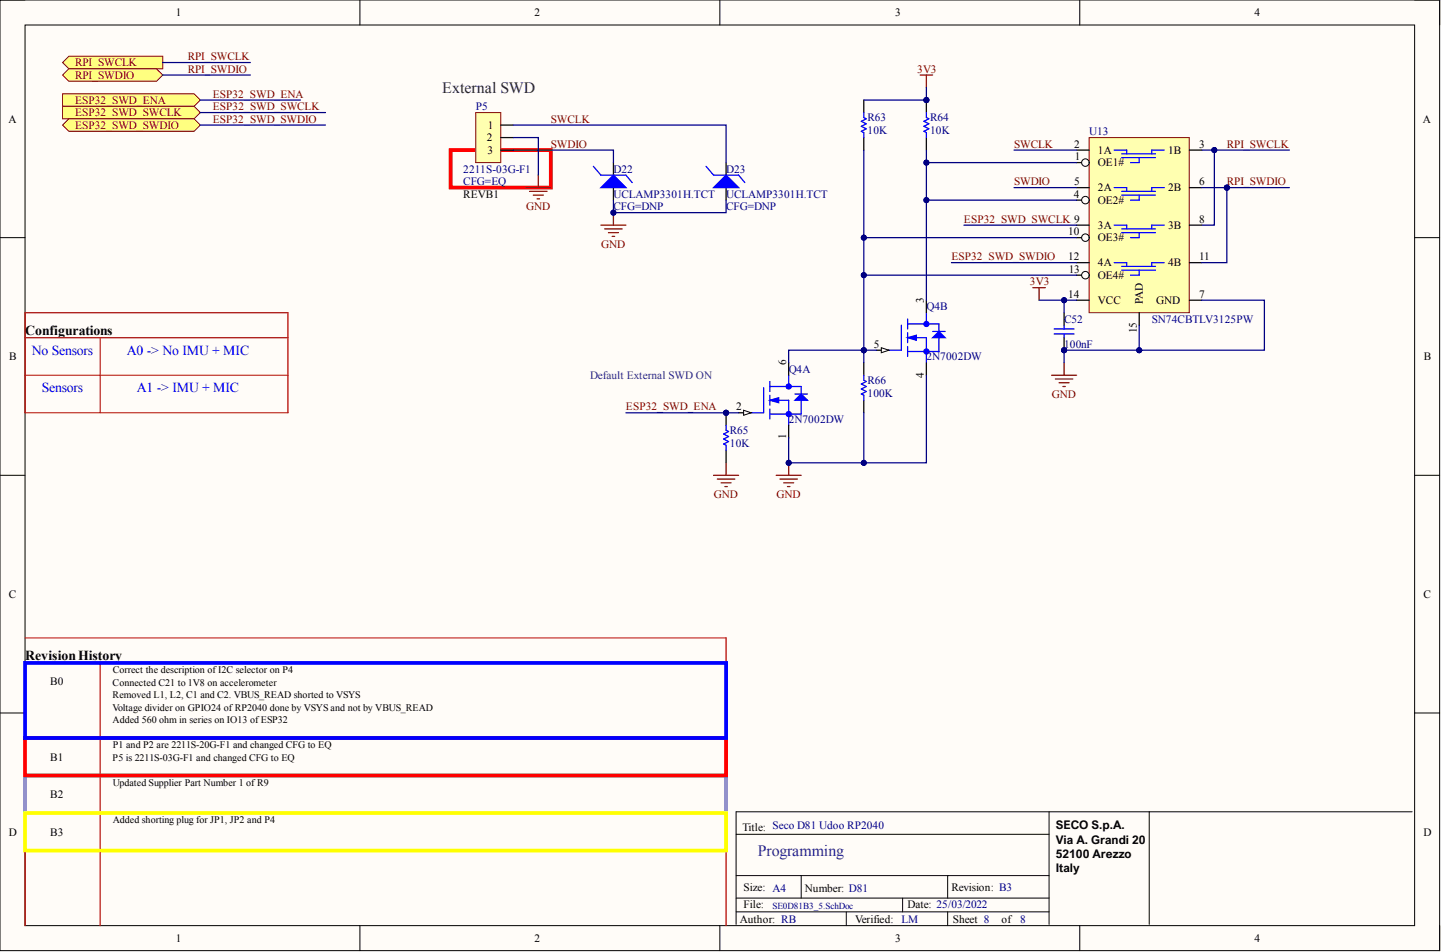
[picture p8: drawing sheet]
<svg xmlns="http://www.w3.org/2000/svg" width="292mm" height="193mm" viewBox="0 0 292 193" stroke-linecap="round" stroke-linejoin="round" font-family="sans-serif">
<!-- layer: Livello 1 -->
<path d="M0 0h291.8v192.7h-291.8z" fill="#fffcf8"/>
<path d="M0 0h291.8v192.7h-291.8z" fill="none" stroke="#000" stroke-width=".2"/>
<path d="M5.1 5.1h281.7v182.5h-281.7z" fill-rule="evenodd" fill="#fffcf8"/>
<g fill="none" stroke="#000" stroke-width=".2">
<path d="M0 0h5.1M73 0v5.1M145.9 0v5.1M218.9 0v5.1M286.8 0h5v5.1M5.1 5.1h281.7v182.5h-281.7zM0 48.2h5.1M286.8 48.2h5M0 96.3h5.1M286.8 96.3h5M0 144.5h5.1M286.8 144.5h5"/>
<path d="M149.2 169.1h63.5M149.2 177.5h63.5M162.4 177.5v4.5M192.1 177.5v4.5M212.7 164.6v22.8M233 164.6v22.8M286.2 164.6h-137v22.8M73 187.6v5.1M145.9 187.6v5.1M149.2 182h63.5M149.2 184.8h63.5M171.5 184.8v2.8"/>
<path d="M183 182v2.8M192.1 184.8v2.8M218.9 187.6v5.1M291.8 187.6v5.1"/>
</g>
<path d="M91.4 30.4h20.3v7.6h-20.3z" fill="none" stroke="#f00" stroke-width=".76"/>
<path d="M220.8 27.9h20.3v35.5h-20.3z" fill-rule="evenodd" fill="#ffffb0"/>
<path d="M220.8 27.9h20.3v35.5h-20.3z" fill="none" stroke="#800000" stroke-width=".2"/>
<g fill="none" stroke="#00f" stroke-width=".25">
<path d="M225.8 30.4h2.6v.8M225.8 38h2.6v.8M227.4 31.2h6.8M227.4 31.9h6.8M227.4 38.8h6.8M227.4 39.6h6.8M230.9 31.9v1.1h-1.8M230.9 39.6v1h-1.8M236 30.4h-2.5v.8M236 38h-2.5v.8M225.8 45.6h2.6v.8M225.8 53.2h2.6v.8"/>
<path d="M227.4 46.4h6.8M227.4 47.2h6.8M227.4 54h6.8M227.4 54.8h6.8M230.9 47.2v1h-1.8M230.9 54.8v1h-1.8M236 45.6h-2.5v.8M236 53.2h-2.5v.8"/>
</g>
<path d="M218.2 33h2.6" fill="none" stroke="#000" stroke-width=".25"/>
<circle cx="220" cy="33" r=".76" fill="#f8fcff"/>
<circle cx="220" cy="33" r=".76" fill="none" stroke="#000" stroke-width=".2"/>
<path d="M218.2 30.4h2.6M218.2 38h2.6M241.1 30.4h2.5M241.1 38h2.5M218.2 40.6h2.6M241.1 60.8h2.5" fill="none" stroke="#000" stroke-width=".25"/>
<circle cx="220" cy="40.6" r=".76" fill="#f8fcff"/>
<circle cx="220" cy="40.6" r=".76" fill="none" stroke="#000" stroke-width=".2"/>
<path d="M218.2 48.2h2.6M218.2 60.8h2.6M230.9 63.4v2.5" fill="none" stroke="#000" stroke-width=".25"/>
<circle cx="220" cy="48.2" r=".76" fill="#f8fcff"/>
<circle cx="220" cy="48.2" r=".76" fill="none" stroke="#000" stroke-width=".2"/>
<path d="M218.2 45.6h2.6M218.2 53.2h2.6M218.2 55.8h2.6M241.1 45.6h2.5" fill="none" stroke="#000" stroke-width=".25"/>
<circle cx="220" cy="55.8" r=".76" fill="#f8fcff"/>
<circle cx="220" cy="55.8" r=".76" fill="none" stroke="#000" stroke-width=".2"/>
<path d="M241.1 53.2h2.5" fill="none" stroke="#000" stroke-width=".25"/>
<path d="M213.2 76.1h5M213.9 76.8h3.6M214.7 77.6h2M215.4 78.3h.6M215.7 73.5v2.6" fill="none" stroke="#800000" stroke-width=".25"/>
<circle cx="215.7" cy="71" r=".51" fill="#000080"/>
<circle cx="215.7" cy="71" r=".51" fill="none" stroke="#000080" stroke-width=".2"/>
<path d="M213.7 66.7h4M213.7 67.7h4M215.7 65.9v.8M215.7 67.7v.8" fill="none" stroke="#00f" stroke-width=".25"/>
<path d="M215.7 68.5v2.5" fill="none" stroke="#000" stroke-width=".25"/>
<circle cx="215.7" cy="71" r=".51" fill="#000080"/>
<circle cx="215.7" cy="71" r=".51" fill="none" stroke="#000080" stroke-width=".2"/>
<path d="M175.1 20.3v2.5M175.1 27.9v2.5M215.7 63.4v2.5" fill="none" stroke="#000" stroke-width=".25"/>
<path d="M175.1 22.8v1l.5 .3-1 .5 1 .5-1 .5 1 .5-1 .5 .5 .3v1" fill="none" stroke="#00f" stroke-width=".25"/>
<circle cx="187.8" cy="20.3" r=".51" fill="#000080"/>
<circle cx="187.8" cy="20.3" r=".51" fill="none" stroke="#000080" stroke-width=".2"/>
<path d="M187.8 20.3v2.5" fill="none" stroke="#000" stroke-width=".25"/>
<circle cx="187.8" cy="20.3" r=".51" fill="#000080"/>
<circle cx="187.8" cy="20.3" r=".51" fill="none" stroke="#000080" stroke-width=".2"/>
<path d="M187.8 27.9v2.5" fill="none" stroke="#000" stroke-width=".25"/>
<path d="M187.8 22.8v1l.5 .3-1 .5 1 .5-1 .5 1 .5-1 .5 .5 .3v1" fill="none" stroke="#00f" stroke-width=".25"/>
<path d="M186.5 15.2h2.6M187.8 15.2v2.5" fill="none" stroke="#800000" stroke-width=".25"/>
<path d="M12.7 12.7l1.3-1.3h19v2.5h-19z" fill-rule="evenodd" fill="#ffff80"/>
<path d="M12.7 12.7l1.3-1.3h19v2.5h-19z" fill="none" stroke="#800000" stroke-width=".2"/>
<path d="M12.7 15.2l1.3-1.3h17.7l1.3 1.3-1.3 1.3h-17.7z" fill-rule="evenodd" fill="#ffff80"/>
<path d="M12.7 15.2l1.3-1.3h17.7l1.3 1.3-1.3 1.3h-17.7z" fill="none" stroke="#800000" stroke-width=".2"/>
<circle cx="248.7" cy="38" r=".51" fill="#000080"/>
<circle cx="248.7" cy="38" r=".51" fill="none" stroke="#000080" stroke-width=".2"/>
<circle cx="147.2" cy="83.7" r=".51" fill="#000080"/>
<circle cx="147.2" cy="83.7" r=".51" fill="none" stroke="#000080" stroke-width=".2"/>
<path d="M147.2 83.7v2.5M147.2 91.3v2.5" fill="none" stroke="#000" stroke-width=".25"/>
<circle cx="147.2" cy="83.7" r=".51" fill="#000080"/>
<circle cx="147.2" cy="83.7" r=".51" fill="none" stroke="#000080" stroke-width=".2"/>
<path d="M147.2 86.2v1l.5 .3-1 .5 1 .5-1 .5 1 .5-1 .5 .5 .3v1" fill="none" stroke="#00f" stroke-width=".25"/>
<path d="M157.3 96.3h5.1M158.1 97.1h3.5M158.9 97.9h2M159.6 98.6h.5M159.9 93.8v2.5" fill="none" stroke="#800000" stroke-width=".25"/>
<circle cx="159.9" cy="93.8" r=".51" fill="#000080"/>
<circle cx="159.9" cy="93.8" r=".51" fill="none" stroke="#000080" stroke-width=".2"/>
<path d="M12.7 19h26.6l1.3 1.3-1.3 1.2h-26.6z" fill-rule="evenodd" fill="#ffff80"/>
<path d="M12.7 19h26.6l1.3 1.3-1.3 1.2h-26.6z" fill="none" stroke="#800000" stroke-width=".2"/>
<path d="M12.7 21.5h26.6l1.3 1.3-1.3 1.3h-26.6z" fill-rule="evenodd" fill="#ffff80"/>
<path d="M12.7 21.5h26.6l1.3 1.3-1.3 1.3h-26.6z" fill="none" stroke="#800000" stroke-width=".2"/>
<path d="M12.7 25.4l1.3-1.3h25.3l1.3 1.3-1.3 1.2h-25.3z" fill-rule="evenodd" fill="#ffff80"/>
<path d="M12.7 25.4l1.3-1.3h25.3l1.3 1.3-1.3 1.2h-25.3z" fill="none" stroke="#800000" stroke-width=".2"/>
<path d="M106.6 38h5.1M107.3 38.8h3.6M108.1 39.6h2M109.1 35.5v2.5M108.9 40.3h.5M209.4 58.3h2.5M210.6 58.3v2.5M144.6 96.3h5.1M145.4 97.1h3.6M146.2 97.9h2M146.9 98.6h.5M147.2 93.8v2.5" fill="none" stroke="#800000" stroke-width=".25"/>
<path d="M5.1 68.5h53.3M5.1 83.7v-20.3h53.3v20.3M5.1 134.4v53.2M20.3 134.4v53.2M147.2 129.3v58.3" fill="none" stroke="#bf0000" stroke-width=".25"/>
<path d="M5.1 76.1h53.3M20.3 68.5v15.2M5.1 83.7h53.3M5.1 129.3h142.1M5.1 134.4h142.1M5.1 149.6h142.1" fill="none" stroke="#bf0000" stroke-width=".2"/>
<path d="M5.1 157.2h142.1v7.6h-142.1z" fill="none" stroke="#0ff" stroke-width=".76"/>
<path d="M124.3 33v2.5M124.3 38v2.6" fill="none" stroke="#000" stroke-width=".25"/>
<path d="M121.8 35.5h5.1" fill="none" stroke="#00f" stroke-width=".25"/>
<path d="M121.8 38l2.5-2.5 2.6 2.5z" fill="#00f"/>
<path d="M120.3 33.7l1.5 1.8M121.8 38l2.5-2.5 2.6 2.5zM126.9 35.5l1.3 1.5M144.6 35.5h5.1" fill="none" stroke="#00f" stroke-width=".25"/>
<path d="M147.2 33v2.5M147.2 38v2.6" fill="none" stroke="#000" stroke-width=".25"/>
<path d="M144.6 38l2.6-2.5 2.5 2.5z" fill="#00f"/>
<path d="M143.1 33.7l1.5 1.8M144.6 38l2.6-2.5 2.5 2.5zM149.7 35.5l1.3 1.5" fill="none" stroke="#00f" stroke-width=".25"/>
<path d="M121.8 45.6h5.1M122.6 46.4h3.5M123.3 47.2h2.1M124.1 47.9h.5M124.3 43.1v2.5" fill="none" stroke="#800000" stroke-width=".25"/>
<circle cx="124.3" cy="43.1" r=".51" fill="#000080"/>
<circle cx="124.3" cy="43.1" r=".51" fill="none" stroke="#000080" stroke-width=".2"/>
<path d="M96.4 22.8h5.1v10.2h-5.1z" fill-rule="evenodd" fill="#ffffb0"/>
<path d="M96.4 22.8h5.1v10.2h-5.1z" fill="none" stroke="#800000" stroke-width=".2"/>
<path d="M101.5 25.4h2.5M101.5 27.9h2.5M101.5 30.4h2.5" fill="none" stroke="#000" stroke-width=".25"/>
<path d="M189.1 68.5l1.2-1.3 1.3 1.3z" fill="#00f"/>
<path d="M182.7 65.9v5.1h-2.5M184 64.7v2M184 67.4v2.1M184 70.2v2.1M184 65.7h6.3v1.5M185.2 68.5h2.6v5M187.8 63.4v2.3M189.1 68.5l1.2-1.3 1.3 1.3zM189.1 67.2h2.5M190.3 68.5v2.7h-6.3" fill="none" stroke="#00f" stroke-width=".25"/>
<path d="M184 68.5l1.8-.6v1.1z" fill="#00f"/>
<path d="M184 68.5l1.8-.6v1.1z" fill="none" stroke="#00f" stroke-width=".25"/>
<circle cx="187.8" cy="65.7" r=".51" fill="#00f"/>
<circle cx="187.8" cy="65.7" r=".51" fill="none" stroke="#00f" stroke-width=".25"/>
<circle cx="187.8" cy="71.2" r=".51" fill="#00f"/>
<circle cx="187.8" cy="71.2" r=".51" fill="none" stroke="#00f" stroke-width=".25"/>
<path d="M177.6 71h2.6M187.8 60.8v2.6" fill="none" stroke="#000" stroke-width=".25"/>
<path d="M178.6 70.5l1.6 .5-1.6 .5z" fill="#f8fcff"/>
<path d="M178.6 70.5l1.6 .5-1.6 .5z" fill="none" stroke="#000" stroke-width=".2"/>
<path d="M187.8 73.5v2.6" fill="none" stroke="#000" stroke-width=".25"/>
<path d="M161.1 81.1l1.3-1.2 1.3 1.2z" fill="#00f"/>
<path d="M154.8 78.6v5.1h-2.5M156.1 77.3v2.1M156.1 78.3h6.3v1.6M159.9 76.1v2.2M161.1 79.9h2.6M156.1 80.1v2M156.1 82.9v2M157.3 81.1h2.6v5.1M161.1 81.1l1.3-1.2 1.3 1.2zM162.4 81.1v2.8h-6.3" fill="none" stroke="#00f" stroke-width=".25"/>
<path d="M156.1 81.1l1.7-.5v1z" fill="#00f"/>
<path d="M156.1 81.1l1.7-.5v1z" fill="none" stroke="#00f" stroke-width=".25"/>
<circle cx="159.9" cy="78.3" r=".51" fill="#00f"/>
<circle cx="159.9" cy="78.3" r=".51" fill="none" stroke="#00f" stroke-width=".25"/>
<circle cx="159.9" cy="83.9" r=".51" fill="#00f"/>
<circle cx="159.9" cy="83.9" r=".51" fill="none" stroke="#00f" stroke-width=".25"/>
<path d="M159.9 73.5v2.6M149.7 83.7h2.6" fill="none" stroke="#000" stroke-width=".25"/>
<path d="M150.7 83.2l1.6 .5-1.6 .5z" fill="#f8fcff"/>
<path d="M150.7 83.2l1.6 .5-1.6 .5z" fill="none" stroke="#000" stroke-width=".2"/>
<path d="M175.1 73.5v2.6M159.9 86.2v2.5M175.1 81.1v2.6" fill="none" stroke="#000" stroke-width=".25"/>
<path d="M175.1 76.1v1l.5 .2-1 .5 1 .5-1 .6 1 .5-1 .5 .5 .2v1" fill="none" stroke="#00f" stroke-width=".25"/>
<path d="M187.8 33v7.6" fill="none" stroke="#000080" stroke-width=".25"/>
<circle cx="187.8" cy="40.6" r=".51" fill="#000080"/>
<circle cx="187.8" cy="40.6" r=".51" fill="none" stroke="#000080" stroke-width=".2"/>
<circle cx="187.8" cy="33" r=".51" fill="#000080"/>
<circle cx="187.8" cy="33" r=".51" fill="none" stroke="#000080" stroke-width=".2"/>
<path d="M33 15.2h17.8M33 12.7h17.8M40.6 25.4h25.4M40.6 22.8h25.4M40.6 20.3h20.3M104 30.4h20.3v2.6M104 27.9h5.1v7.6M104 25.4h43.2v7.6M124.3 40.6v2.5h22.9v-2.5" fill="none" stroke="#000080" stroke-width=".25"/>
<circle cx="124.3" cy="43.1" r=".51" fill="#000080"/>
<circle cx="124.3" cy="43.1" r=".51" fill="none" stroke="#000080" stroke-width=".2"/>
<path d="M126.9 83.7h22.8" fill="none" stroke="#000080" stroke-width=".25"/>
<circle cx="147.2" cy="83.7" r=".51" fill="#000080"/>
<circle cx="147.2" cy="83.7" r=".51" fill="none" stroke="#000080" stroke-width=".2"/>
<path d="M187.8 76.1v17.7h-27.9v-5.1" fill="none" stroke="#000080" stroke-width=".25"/>
<circle cx="175.1" cy="93.8" r=".51" fill="#000080"/>
<circle cx="175.1" cy="93.8" r=".51" fill="none" stroke="#000080" stroke-width=".2"/>
<circle cx="159.9" cy="93.8" r=".51" fill="#000080"/>
<circle cx="159.9" cy="93.8" r=".51" fill="none" stroke="#000080" stroke-width=".2"/>
<path d="M218.2 55.8h-43.1v15.2h-15.2v2.5" fill="none" stroke="#000080" stroke-width=".25"/>
<circle cx="175.1" cy="71" r=".51" fill="#000080"/>
<circle cx="175.1" cy="71" r=".51" fill="none" stroke="#000080" stroke-width=".2"/>
<circle cx="175.1" cy="55.8" r=".51" fill="#000080"/>
<circle cx="175.1" cy="55.8" r=".51" fill="none" stroke="#000080" stroke-width=".2"/>
<path d="M175.1 71h2.5" fill="none" stroke="#000080" stroke-width=".25"/>
<circle cx="175.1" cy="71" r=".51" fill="#000080"/>
<circle cx="175.1" cy="71" r=".51" fill="none" stroke="#000080" stroke-width=".2"/>
<path d="M218.2 48.2h-43.1v7.6" fill="none" stroke="#000080" stroke-width=".25"/>
<circle cx="175.1" cy="48.2" r=".51" fill="#000080"/>
<circle cx="175.1" cy="48.2" r=".51" fill="none" stroke="#000080" stroke-width=".2"/>
<circle cx="175.1" cy="55.8" r=".51" fill="#000080"/>
<circle cx="175.1" cy="55.8" r=".51" fill="none" stroke="#000080" stroke-width=".2"/>
<path d="M187.8 17.7v2.6h-12.7" fill="none" stroke="#000080" stroke-width=".25"/>
<circle cx="187.8" cy="20.3" r=".51" fill="#000080"/>
<circle cx="187.8" cy="20.3" r=".51" fill="none" stroke="#000080" stroke-width=".2"/>
<path d="M218.2 40.6h-30.4v20.2" fill="none" stroke="#000080" stroke-width=".25"/>
<circle cx="187.8" cy="40.6" r=".51" fill="#000080"/>
<circle cx="187.8" cy="40.6" r=".51" fill="none" stroke="#000080" stroke-width=".2"/>
<path d="M187.8 30.4v2.6h30.4" fill="none" stroke="#000080" stroke-width=".25"/>
<circle cx="187.8" cy="33" r=".51" fill="#000080"/>
<circle cx="187.8" cy="33" r=".51" fill="none" stroke="#000080" stroke-width=".2"/>
<path d="M205.5 38h12.7M205.5 30.4h12.7M192.9 53.2h25.3M195.4 45.6h22.8M210.6 60.8h5.1" fill="none" stroke="#000080" stroke-width=".25"/>
<circle cx="215.7" cy="60.9" r=".51" fill="#000080"/>
<circle cx="215.7" cy="60.9" r=".51" fill="none" stroke="#000080" stroke-width=".2"/>
<path d="M230.9 65.9v5.1h-15.2v2.5" fill="none" stroke="#000080" stroke-width=".25"/>
<circle cx="215.7" cy="71" r=".51" fill="#000080"/>
<circle cx="215.7" cy="71" r=".51" fill="none" stroke="#000080" stroke-width=".2"/>
<circle cx="230.9" cy="71" r=".51" fill="#000080"/>
<circle cx="230.9" cy="71" r=".51" fill="none" stroke="#000080" stroke-width=".2"/>
<path d="M218.2 60.8h-2.5v2.6" fill="none" stroke="#000080" stroke-width=".25"/>
<circle cx="215.7" cy="60.9" r=".51" fill="#000080"/>
<circle cx="215.7" cy="60.9" r=".51" fill="none" stroke="#000080" stroke-width=".2"/>
<path d="M243.6 60.8h12.7v10.2h-25.4" fill="none" stroke="#000080" stroke-width=".25"/>
<circle cx="230.9" cy="71" r=".51" fill="#000080"/>
<circle cx="230.9" cy="71" r=".51" fill="none" stroke="#000080" stroke-width=".2"/>
<path d="M243.6 38h5.1v15.2h-5.1" fill="none" stroke="#000080" stroke-width=".25"/>
<circle cx="248.7" cy="38" r=".51" fill="#000080"/>
<circle cx="248.7" cy="38" r=".51" fill="none" stroke="#000080" stroke-width=".2"/>
<path d="M243.6 30.4h2.6v15.2h-2.6" fill="none" stroke="#000080" stroke-width=".25"/>
<circle cx="246.2" cy="30.4" r=".51" fill="#000080"/>
<circle cx="246.2" cy="30.4" r=".51" fill="none" stroke="#000080" stroke-width=".2"/>
<path d="M246.2 30.4h15.2" fill="none" stroke="#000080" stroke-width=".25"/>
<circle cx="246.2" cy="30.4" r=".51" fill="#000080"/>
<circle cx="246.2" cy="30.4" r=".51" fill="none" stroke="#000080" stroke-width=".2"/>
<path d="M248.7 38h12.7" fill="none" stroke="#000080" stroke-width=".25"/>
<circle cx="248.7" cy="38" r=".51" fill="#000080"/>
<circle cx="248.7" cy="38" r=".51" fill="none" stroke="#000080" stroke-width=".2"/>
<path d="M175.1 30.4v17.8" fill="none" stroke="#000080" stroke-width=".25"/>
<circle cx="175.1" cy="48.2" r=".51" fill="#000080"/>
<circle cx="175.1" cy="48.2" r=".51" fill="none" stroke="#000080" stroke-width=".2"/>
<path d="M175.1 71v2.5" fill="none" stroke="#000080" stroke-width=".25"/>
<circle cx="175.1" cy="71" r=".51" fill="#000080"/>
<circle cx="175.1" cy="71" r=".51" fill="none" stroke="#000080" stroke-width=".2"/>
<path d="M175.1 83.7v10.1" fill="none" stroke="#000080" stroke-width=".25"/>
<circle cx="175.1" cy="93.8" r=".51" fill="#000080"/>
<circle cx="175.1" cy="93.8" r=".51" fill="none" stroke="#000080" stroke-width=".2"/>
<path d="M5.1 149.6h142.1v7.6h-142.1z" fill="none" stroke="#f00" stroke-width=".76"/>
<path d="M5.1 134.4h142.1v15.2h-142.1z" fill="none" stroke="#00f" stroke-width=".76"/>
<path d="M5.1 164.8h142.1v7.6h-142.1z" fill="none" stroke="#ff0" stroke-width=".76"/>
<text font-size="3.2" fill="#20124d" x="89.7" y="18.8">External SWD</text>
<text font-size="3.2" fill="#351c75" x="153.6" y="173.5">Programming</text>
<g font-size="2.8">
<text x="5.1" y="67.9">Configurations</text>
<text x="5.1" y="133.8">RevisionHistory</text>
</g>
<g font-size="2.8" fill="#00f">
<text x="6.4" y="71.9">No Sensors</text>
<text x="25.7" y="71.9">A0 -&gt; No IMU + MIC</text>
<text x="8.5" y="79.5">Sensors</text>
<text x="27.7" y="79.5">A1 -&gt; IMU + MIC</text>
</g>
<g font-size="2.4">
<text x="214" y="168.1">SECO S.p.A.</text>
<text x="214" y="171">Via A. Grandi 20</text>
<text x="214" y="173.9">52100 Arezzo</text>
<text x="214" y="176.8">Italy</text>
</g>
<g font-size="2.3">
<text x="35.6" y="3.3">1</text>
<text x="108.4" y="3.3">2</text>
<text x="181.4" y="3.3">3</text>
<text x="254.3" y="3.3">4</text>
<text x="1.7" y="24.8">A</text>
<text x="98.7" y="28.6">2</text>
<text x="98.9" y="26.1">1</text>
<text x="217.7" y="29.9">2</text>
<text x="243.1" y="29.9">3</text>
<text x="288.4" y="24.8">A</text>
<text x="98.8" y="31.2">3</text>
<text x="217.9" y="32.5">1</text>
<text x="222.6" y="33.7">OE1#</text>
<text x="222.6" y="31.2">1A</text>
<text x="236.8" y="31.2">1B</text>
<text x="93.9" y="40.1">REVB1</text>
<text x="217.6" y="40.1">4</text>
<text x="217.7" y="37.5">5</text>
<text x="222.6" y="38.8">2A</text>
<text x="222.6" y="41.3">OE2#</text>
<text x="236.8" y="38.8">2B</text>
<text x="243.1" y="37.5">6</text>
<text x="216.5" y="47.7">10</text>
<text x="222.6" y="46.4">3A</text>
<text x="236.8" y="46.4">3B</text>
<text x="243.1" y="45.1">8</text>
<text x="216.5" y="52.7">12</text>
<text x="222.6" y="48.9">OE3#</text>
<text x="243.1" y="52.7">11</text>
<text x="216.6" y="55.3">13</text>
<text x="222.6" y="54">4A</text>
<text x="222.6" y="56.5">OE4#</text>
<text x="236.8" y="54">4B</text>
<text x="187.3" y="61.4" transform="rotate(-90 187.3 61.4)">3</text>
<text x="216.5" y="60.3">14</text>
<text x="222.6" y="61.6">VCC</text>
<text x="231.7" y="61.6" transform="rotate(-90 231.7 61.6)">PAD</text>
<text x="234.4" y="61.6">GND</text>
<text x="243.1" y="60.3">7</text>
<text x="177.1" y="70.5">5</text>
<text x="230.4" y="67.5" transform="rotate(-90 230.4 67.5)">15</text>
<text x="1.9" y="73">B</text>
<text x="159.4" y="74" transform="rotate(-90 159.4 74)">6</text>
<text x="187.3" y="76.7" transform="rotate(-90 187.3 76.7)">4</text>
<text x="288.6" y="73">B</text>
<text x="149.2" y="83.2">2</text>
<text x="159.4" y="89.1" transform="rotate(-90 159.4 89.1)">1</text>
<text x="1.8" y="121.2">C</text>
<text x="288.5" y="121.2">C</text>
<text x="10.2" y="138.9">B0</text>
<text x="10.2" y="154.2">B1</text>
<text x="10.2" y="161.8">B2</text>
<text x="1.8" y="169.4">D</text>
<text x="10.2" y="169.4">B3</text>
<text x="150.5" y="168.4">Title: Seco D81 Udoo RP2040</text>
<text x="288.5" y="169.4">D</text>
<text x="150.7" y="180.5">Size: A4</text>
<text x="150.7" y="184.1">File:</text>
<text x="163.2" y="180.8">Number: D81</text>
<text x="184" y="184.1">Date: 25/03/2022</text>
<text x="192.9" y="180.5">Revision: B3</text>
<text x="35.6" y="190.9">1</text>
<text x="108.4" y="190.9">2</text>
<text x="150" y="187.1">Author: RB</text>
<text x="173.3" y="187.1">Verified: LM</text>
<text x="181.4" y="190.9">3</text>
<text x="193.1" y="187.1">Sheet 8</text>
<text x="203" y="187.1">of</text>
<text x="254.3" y="190.9">4</text>
</g>
<g font-size="2.3" fill="#800000">
<text x="15.2" y="13.4">RPI_SWCLK</text>
<text x="15.2" y="16">RPI_SWDIO</text>
<text x="38.1" y="12.2">RPI_SWCLK</text>
<text x="38.1" y="14.7">RPI_SWDIO</text>
<text x="185.9" y="14.7">3V3</text>
<text x="15.2" y="21">ESP32_SWD_ENA</text>
<text x="15.2" y="23.6">ESP32_SWD_SWCLK</text>
<text x="43.1" y="19.8">ESP32_SWD_ENA</text>
<text x="43.1" y="22.3">ESP32_SWD_SWCLK</text>
<text x="15.2" y="26.1">ESP32_SWD_SWDIO</text>
<text x="43.1" y="24.8">ESP32_SWD_SWDIO</text>
<text x="111.7" y="29.9">SWDIO</text>
<text x="111.7" y="24.8">SWCLK</text>
<text x="205.5" y="29.9">SWCLK</text>
<text x="248.7" y="29.9">RPI_SWCLK</text>
<text x="205.5" y="37.5">SWDIO</text>
<text x="248.7" y="37.5">RPI_SWDIO</text>
<text x="106.7" y="42.6">GND</text>
<text x="195.4" y="45.1">ESP32_SWD_SWCLK 9</text>
<text x="121.9" y="50.2">GND</text>
<text x="192.9" y="52.7">ESP32_SWD_SWDIO</text>
<text x="208.8" y="57.8">3V3</text>
<text x="126.9" y="83.2">ESP32_SWD_ENA</text>
<text x="213.2" y="80.6">GND</text>
<text x="144.7" y="100.9">GND</text>
<text x="157.4" y="100.9">GND</text>
</g>
<g font-size="2.3" fill="#000080">
<text x="96.4" y="22.3">P5</text>
<text x="175.9" y="24.6">R63</text>
<text x="175.9" y="27.1">10K</text>
<text x="188.5" y="27.1">10K</text>
<text x="188.5" y="24.6">R64</text>
<text x="220.8" y="27.4">U13</text>
<text x="93.9" y="35">2211S-03G-F1</text>
<text x="124.3" y="35">D22</text>
<text x="147.2" y="35">D23</text>
<text x="93.9" y="37.5">CFG=EQ</text>
<text x="124.3" y="40.1">UCLAMP3301H.TCT</text>
<text x="147.2" y="40.1">UCLAMP3301H.TCT</text>
<text x="124.3" y="42.6">CFG=DNP</text>
<text x="147.2" y="42.6">CFG=DNP</text>
<text x="187.8" y="62.9">Q4B</text>
<text x="215.7" y="65.4">C52</text>
<text x="233.5" y="65.4">SN74CBTLV3125PW</text>
<text x="215.7" y="70.5">100nF</text>
<text x="159.9" y="75.6">Q4A</text>
<text x="175.9" y="77.8">R66</text>
<text x="187.8" y="73">2N7002DW</text>
<text x="175.9" y="80.4">100K</text>
<text x="147.9" y="88">R65</text>
<text x="159.9" y="85.7">2N7002DW</text>
<text x="147.9" y="90.5">10K</text>
<text x="206.8" y="187.1">8</text>
</g>
<text font-size="2.3" fill="#351c75" x="119.6" y="76.8">Default External SWD ON</text>
<g font-size="2">
<text x="22.8" y="136.5">Correct the description of I2C selector on P4</text>
<text x="22.8" y="141.6">Removed L1, L2, C1 and C2. VBUS_READ shorted to VSYS</text>
<text x="22.8" y="139">Connected C21 to 1V8 on accelerometer</text>
<text x="22.8" y="146.6">Added 560 ohm in series on IO13 ofESP32</text>
<text x="22.8" y="144.1">Voltage divider on GPIO24 of RP2040 done by VSYS and not by VBUS_READ</text>
<text x="22.8" y="154.2">P5 is 2211S-03G-F1 and changed CFG to EQ</text>
<text x="22.8" y="151.7">P1 and P2 are 2211S-20G-F1 and changed CFG to EQ</text>
<text x="22.8" y="159.3">Updated Supplier Part Number 1 of R9</text>
<text x="22.8" y="166.9">Added shorting plug for JP1, JP2 and P4</text>
</g>
<text font-size="1.9" fill="#000080" x="156.6" y="184.2">SE0D81B3_5.SchDoc</text>
</svg>
